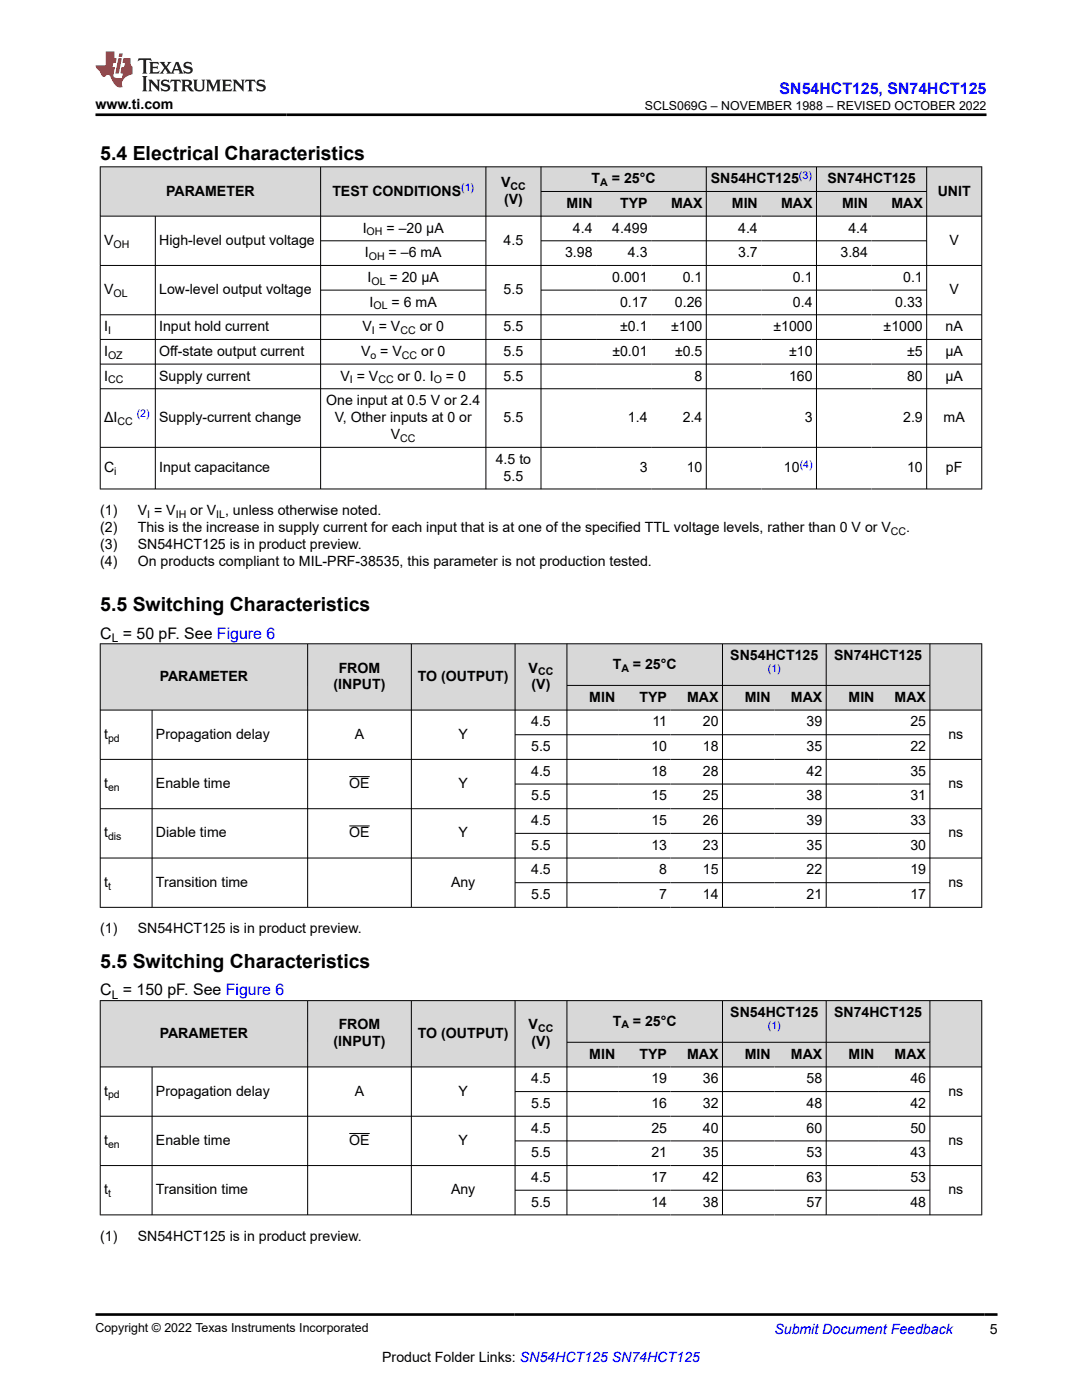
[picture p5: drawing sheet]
<svg xmlns="http://www.w3.org/2000/svg" width="216mm" height="279mm" viewBox="0 0 216 279" stroke-linecap="round" stroke-linejoin="round" font-family="sans-serif">
<g fill="#d8d8d8">
<path d="M20 33.3h175.9v4.9h-175.9z" fill-rule="evenodd"/>
<path d="M20.1 33.4h43.8v9.7h-43.8z" fill-rule="evenodd"/>
<path d="M64 33.4h32.9v9.7h-32.9z" fill-rule="evenodd"/>
<path d="M97 33.4h10.9v9.7h-10.9z" fill-rule="evenodd"/>
<path d="M108 33.4h32.9v4.8h-32.9z" fill-rule="evenodd"/>
<path d="M141 33.4h21.9v4.8h-21.9z" fill-rule="evenodd"/>
<path d="M163 33.4h21.8v4.8h-21.8z" fill-rule="evenodd"/>
<path d="M185 33.4h10.8v9.7h-10.8z" fill-rule="evenodd"/>
<path d="M108 38.3h10.9v4.8h-10.9z" fill-rule="evenodd"/>
<path d="M118.9 38.3h11v4.8h-11z" fill-rule="evenodd"/>
<path d="M129.9 38.3h11v4.8h-11z" fill-rule="evenodd"/>
<path d="M141 38.3h10.9v4.8h-10.9z" fill-rule="evenodd"/>
<path d="M151.9 38.3h11v4.8h-11z" fill-rule="evenodd"/>
<path d="M163 38.3h10.9v4.8h-10.9z" fill-rule="evenodd"/>
<path d="M173.9 38.3h10.9v4.8h-10.9z" fill-rule="evenodd"/>
</g>
<g fill="none" stroke="#000" stroke-width=".2">
<path d="M19.9 33.3h176.1M20 33.2v64.4M64 33.2v64.4M97 33.2v64.4M107.9 33.2v64.4M107.9 38.2h77.1M140.9 33.2v64.4M162.9 33.2v64.4M184.9 33.2v64.4M195.9 33.2v64.4M19.9 43.1h176.1M19.9 53h176.1"/>
<path d="M31 43.1v54.5M64 48.1h33M64 57.9h33M107.9 48.1h77.1M107.9 57.9h77.1M19.9 62.8h176.1M19.9 67.7h176.1M19.9 72.7h176.1M19.9 77.6h176.1M19.9 89.3h176.1M19.9 97.6h176.1"/>
</g>
<g fill="#d8d8d8">
<path d="M20 128.5h175.9v8.3h-175.9z" fill-rule="evenodd"/>
<path d="M20.1 128.5h41.2v13.1h-41.2z" fill-rule="evenodd"/>
<path d="M61.4 128.5h20.6v13.1h-20.6z" fill-rule="evenodd"/>
<path d="M82.1 128.5h20.6v13.1h-20.6z" fill-rule="evenodd"/>
<path d="M102.8 128.5h10.3v13.1h-10.3z" fill-rule="evenodd"/>
<path d="M113.2 128.5h30.9v8.2h-30.9z" fill-rule="evenodd"/>
<path d="M144.2 128.5h20.6v8.2h-20.6z" fill-rule="evenodd"/>
<path d="M164.9 128.5h20.6v8.2h-20.6z" fill-rule="evenodd"/>
<path d="M185.6 128.5h10.2v13.1h-10.2z" fill-rule="evenodd"/>
<path d="M113.2 136.9h10.3v4.7h-10.3z" fill-rule="evenodd"/>
<path d="M123.5 136.9h10.3v4.7h-10.3z" fill-rule="evenodd"/>
<path d="M133.8 136.9h10.3v4.7h-10.3z" fill-rule="evenodd"/>
<path d="M144.2 136.9h10.3v4.7h-10.3z" fill-rule="evenodd"/>
<path d="M154.5 136.9h10.3v4.7h-10.3z" fill-rule="evenodd"/>
<path d="M164.9 136.9h10.3v4.7h-10.3z" fill-rule="evenodd"/>
<path d="M175.2 136.9h10.3v4.7h-10.3z" fill-rule="evenodd"/>
</g>
<g fill="none" stroke="#000" stroke-width=".2">
<path d="M19.9 128.5h176.1M20 128.4v52.7M61.4 128.4v52.7M82.1 128.4v52.7M102.8 128.4v52.7M113.1 128.4v52.7M113.1 136.8h72.5M144.2 128.4v52.7M164.9 128.4v52.7M185.6 128.4v52.7M195.9 128.4v52.7M19.9 141.7h176.1"/>
<path d="M19.9 151.6h176.1M30.3 141.7v39.4M69.7 155h4.1M102.8 146.6h82.8M102.8 156.5h82.8M19.9 161.4h176.1M19.9 171.2h176.1M69.7 164.8h4.1M102.8 166.3h82.8M102.8 176.2h82.8M19.9 181.1h176.1"/>
</g>
<g fill="#d8d8d8">
<path d="M20 199.7h175.9v8.3h-175.9z" fill-rule="evenodd"/>
<path d="M20.1 199.8h41.2v13.1h-41.2z" fill-rule="evenodd"/>
<path d="M61.4 199.8h20.6v13.1h-20.6z" fill-rule="evenodd"/>
<path d="M82.1 199.8h20.6v13.1h-20.6z" fill-rule="evenodd"/>
<path d="M102.8 199.8h10.3v13.1h-10.3z" fill-rule="evenodd"/>
<path d="M113.2 199.8h30.9v8.1h-30.9z" fill-rule="evenodd"/>
<path d="M144.2 199.8h20.6v8.1h-20.6z" fill-rule="evenodd"/>
<path d="M164.9 199.8h20.6v8.1h-20.6z" fill-rule="evenodd"/>
<path d="M185.6 199.8h10.2v13.1h-10.2z" fill-rule="evenodd"/>
<path d="M113.2 208.1h10.3v4.8h-10.3z" fill-rule="evenodd"/>
<path d="M123.5 208.1h10.3v4.8h-10.3z" fill-rule="evenodd"/>
<path d="M133.8 208.1h10.3v4.8h-10.3z" fill-rule="evenodd"/>
<path d="M144.2 208.1h10.3v4.8h-10.3z" fill-rule="evenodd"/>
<path d="M154.5 208.1h10.3v4.8h-10.3z" fill-rule="evenodd"/>
<path d="M164.9 208.1h10.3v4.8h-10.3z" fill-rule="evenodd"/>
<path d="M175.2 208.1h10.3v4.8h-10.3z" fill-rule="evenodd"/>
</g>
<g fill="none" stroke="#000" stroke-width=".2">
<path d="M19.9 199.7h176.1M20 199.6v42.9M61.4 199.6v42.9M82.1 199.6v42.9M102.8 199.6v42.9M113.1 199.6v42.9M144.2 199.6v42.9M164.9 199.6v42.9M185.6 199.6v42.9M195.9 199.6v42.9M19.9 212.9h176.1M30.3 212.9v29.6"/>
<path d="M102.8 217.8h82.8M113.1 208h72.5M19.9 222.8h176.1M19.9 232.6h176.1M69.7 226.2h4.1M102.8 227.7h82.8M102.8 237.5h82.8M19.9 242.5h176.1"/>
</g>
<path d="M27.7 11.6l-.2 .6 .5-.2h.6v.1v2.2l-.2 .4h1l-.2-.4v-2.2v-.1h.5l.5 .2-.1-.6zM29.8 12.4l.2 .3v1.6l-.2 .4h1.9l.1-.6a1.08 1.08 0 0 1-1.3 .2v-.7h.6l.4 .2v-.7l-.4 .2h-.6v-.5l.2-.2a1 1 0 0 1 1 .3l-.1-.5zM31.8 12.4l1 1.1-1 1.2h.9l-.2-.2 .4-.8 .5 .8-.2 .2h1.6l-.2-.2 .1-.5h1l.1 .5-.1 .2h.9l-.2-.4-.8-1.9h-.5l-1 2.1-.8-1.1 .9-1h-.8l.2 .2-.5 .6-.3-.6 .1-.2zM35.2 12.8l.4 1h-.8zM36.8 12.5a.65 .65 0 0 0-.2 .7 .65 .65 0 0 0 .6 .5l.7 .1 .1 .3a.79 .79 0 0 1-.7 .4 .79 .79 0 0 1-.7-.5l.1 .7 .2-.1a.93 .93 0 0 0 1.1 0 .93 .93 0 0 0 .4-.9 1.46 1.46 0 0 0-1.2-.6l-.1-.3a1.09 1.09 0 0 1 1.2 .2l-.2-.6-.1 .1-.6-.2zM28.4 15.2l.2 .4v2.2l-.2 .4h1l-.2-.4v-2.2l.2-.4zM29.6 15.9l.2 .4v1.5l-.2 .4h.8l-.3-.4v-1.3l1.7 1.8v-2l.2-.4h-.8l.2 .2 .1 1.1-1.2-1.3zM32.3 16a.65 .65 0 0 0-.2 .8 .65 .65 0 0 0 .7 .4l.6 .2 .1 .2a.79 .79 0 0 1-.7 .4 .79 .79 0 0 1-.7-.5l.1 .7 .2-.1a.93 .93 0 0 0 1.1 .1 .93 .93 0 0 0 .4-1 1.46 1.46 0 0 0-1.2-.5l-.1-.4a1.09 1.09 0 0 1 1.2 .2l-.2-.6-.1 .1-.6-.1zM34.1 15.9l-.1 .6a.63 .63 0 0 1 .7-.3l.1 1.6-.3 .4h1l-.2-.4v-1.6a.66 .66 0 0 1 .8 .3l-.1-.6zM36.2 15.9l.2 .4v1.5l-.2 .4h.9l-.2-.2v-.7h.5l.1 .2a.79 .79 0 0 0 1.2 .6l-1-.9a.61 .61 0 0 0 .6-.6 .61 .61 0 0 0-.5-.7zM36.9 16.2h.2a.47 .47 0 0 1 .5 .1 .47 .47 0 0 1 .1 .5l-.2 .1-.6 .1zM38.5 15.9l.2 .2a2.27 2.27 0 0 0 .4 2 1.04 1.04 0 0 0 1.7-.7v-1.3l.2-.2h-.8l.2 .4v1.1a.6 .6 0 0 1-.6 .6 .6 .6 0 0 1-.6-.6v-1.1l.3-.4zM41.1 15.9l.2 .4v1.5l-.2 .4h.7l-.2-.4v-1.4l.9 1.9 .8-1.9v1.4l-.2 .4h1l-.3-.4v-1.5l.3-.4h-.8l-.7 1.5-.7-1.5zM44.3 15.9l.2 .4v1.5l-.2 .4h1.9l.1-.6a1.09 1.09 0 0 1-1.3 .2v-.7h.6l.4 .2v-.6l-.4 .2h-.6v-.6l.2-.1a1.01 1.01 0 0 1 1 .3l-.1-.6zM46.4 15.9l.3 .4v1.5l-.3 .4h.8l-.2-.4v-1.3l1.6 1.8v-2l.2-.4h-.7l.2 .2v1.1l-1.2-1.3zM49 15.9l-.1 .6a.63 .63 0 0 1 .8-.3v1.6l-.3 .4h1l-.2-.4v-1.6a.66 .66 0 0 1 .8 .3l-.1-.6zM51.4 16a.65 .65 0 0 0-.2 .8 .65 .65 0 0 0 .6 .4l.6 .2 .2 .2a.79 .79 0 0 1-.8 .4 .79 .79 0 0 1-.6-.5l.1 .7 .2-.1a.93 .93 0 0 0 1 .1 .93 .93 0 0 0 .5-1 1.46 1.46 0 0 0-1.3-.5l-.1-.4a1.09 1.09 0 0 1 1.3 .2l-.2-.6-.2 .1-.5-.1z" fill="#231f20"/>
<path d="M21.1 10.3v2.7h-2.1l.1 .4 .9 1a.95 .95 0 0 0 .9 .9 .59 .59 0 0 1 .6-.4 .59 .59 0 0 1 .5 .3l.4 .8a1.59 1.59 0 0 0 2.1 1.4 1.61 1.61 0 0 1 1-2.3l1-.3-.1-1.5a1.59 1.59 0 0 1-.4-1.7h-1.4l-.2 .9h.5l-.1 .9h-.5l-.2 .9v.3l.4 .1-.2 .9h-.6a.73 .73 0 0 1-1.1-.7l.3-1.5h-.5l.2-.9h.5l.2-.9h-.5v-1.3zM23.6 11.6l-.6 3.1h.7l.6-3.1zM23.8 10.7l-.1 .6h.7l.1-.6z" fill="#ed1c24"/>
<path d="M19 22.9h177.8M19 262.3h180" fill="none" stroke="#000" stroke-width=".53"/>
<g font-size="3.9">
<text x="20" y="32">5.4 Electrical Characteristics</text>
<text x="20" y="122">5.5 Switching Characteristics</text>
<text x="20" y="193.2">5.5 Switching Characteristics</text>
</g>
<text font-size="3.2" fill="#00f" x="155.6" y="18.7">SN54HCT125, SN74HCT125</text>
<g font-size="3.2">
<text x="20" y="127.4">C = 50 pF. See Figure 6</text>
<text x="20" y="198.6">C = 150 pF. See Figure 6</text>
</g>
<g font-size="2.8">
<text x="19" y="21.8">www.ti.com</text>
<text x="33.2" y="39">PARAMETER</text>
<text x="66.3" y="39">TEST CONDITIONS</text>
<text x="100" y="37.3">V</text>
<text x="100.6" y="40.7">(V)</text>
<text x="113.1" y="41.5">MIN</text>
<text x="118.1" y="36.6">T</text>
<text x="122.1" y="36.6">= 25°C</text>
<text x="123.7" y="41.5">TYP</text>
<text x="133.9" y="41.5">MAX</text>
<text x="141.8" y="36.6">SN54HCT125</text>
<text x="146" y="41.5">MIN</text>
<text x="155.9" y="41.5">MAX</text>
<text x="165.1" y="36.6">SN74HCT125</text>
<text x="168" y="41.5">MIN</text>
<text x="177.9" y="41.5">MAX</text>
<text x="187.1" y="39">UNIT</text>
<text x="72.4" y="46.4">I</text>
<text x="77.1" y="46.4">= –20 μA</text>
<text x="114.3" y="46.4">4.4</text>
<text x="122.2" y="46.4">4.499</text>
<text x="147.3" y="46.4">4.4</text>
<text x="169.3" y="46.4">4.4</text>
<text x="20.8" y="48.9">V</text>
<text x="31.8" y="48.9">High-level output voltage</text>
<text x="72.8" y="51.3">I</text>
<text x="77.5" y="51.3">= –6 mA</text>
<text x="100.5" y="48.9">4.5</text>
<text x="112.7" y="51.3">3.98</text>
<text x="125.3" y="51.3">4.3</text>
<text x="147.3" y="51.3">3.7</text>
<text x="167.7" y="51.3">3.84</text>
<text x="189.5" y="48.9">V</text>
<text x="20.8" y="58.7">V</text>
<text x="31.8" y="58.7">Low-level output voltage</text>
<text x="73.3" y="56.3">I</text>
<text x="77.7" y="56.3">= 20 μA</text>
<text x="100.5" y="58.7">5.5</text>
<text x="122.2" y="56.3">0.001</text>
<text x="136.2" y="56.3">0.1</text>
<text x="158.2" y="56.3">0.1</text>
<text x="180.2" y="56.3">0.1</text>
<text x="189.5" y="58.7">V</text>
<text x="73.8" y="61.2">I</text>
<text x="78.2" y="61.2">= 6 mA</text>
<text x="123.7" y="61.2">0.17</text>
<text x="134.7" y="61.2">0.26</text>
<text x="158.2" y="61.2">0.4</text>
<text x="178.6" y="61.2">0.33</text>
<text x="20.8" y="66.1">I</text>
<text x="20.8" y="71">I</text>
<text x="31.8" y="66.1">Input hold current</text>
<text x="31.8" y="71">Off-state output current</text>
<text x="72" y="71">V = V</text>
<text x="72.3" y="66.1">V = V</text>
<text x="83.7" y="66.1">or 0</text>
<text x="84" y="71">or 0</text>
<text x="100.5" y="66.1">5.5</text>
<text x="100.5" y="71">5.5</text>
<text x="122.2" y="71">±0.01</text>
<text x="123.8" y="66.1">±0.1</text>
<text x="133.9" y="66.1">±100</text>
<text x="134.7" y="71">±0.5</text>
<text x="154.3" y="66.1">±1000</text>
<text x="157.5" y="71">±10</text>
<text x="176.3" y="66.1">±1000</text>
<text x="181" y="71">±5</text>
<text x="188.6" y="71">μA</text>
<text x="188.7" y="66.1">nA</text>
<text x="20.8" y="75.9">I</text>
<text x="31.8" y="75.9">Supply current</text>
<text x="67.9" y="75.9">V = V</text>
<text x="79.3" y="75.9">or 0. I</text>
<text x="89" y="75.9">= 0</text>
<text x="100.5" y="75.9">5.5</text>
<text x="138.6" y="75.9">8</text>
<text x="157.4" y="75.9">160</text>
<text x="181" y="75.9">80</text>
<text x="188.6" y="75.9">μA</text>
<text x="65.1" y="80.9">One input at 0.5 V or 2.4</text>
<text x="20.8" y="84.2">ΔI</text>
<text x="31.8" y="84.2">Supply-current change</text>
<text x="66.8" y="84.2">V, Other inputs at 0 or</text>
<text x="78" y="87.6">V</text>
<text x="100.5" y="84.2">5.5</text>
<text x="125.3" y="84.2">1.4</text>
<text x="136.2" y="84.2">2.4</text>
<text x="160.6" y="84.2">3</text>
<text x="180.2" y="84.2">2.9</text>
<text x="188.3" y="84.2">mA</text>
<text x="20.8" y="94.2">C</text>
<text x="31.8" y="94.2">Input capacitance</text>
<text x="98.9" y="92.6">4.5 to</text>
<text x="100.5" y="95.9">5.5</text>
<text x="127.7" y="94.2">3</text>
<text x="137" y="94.2">10</text>
<text x="156.4" y="94.2">10</text>
<text x="181" y="94.2">10</text>
<text x="188.8" y="94.2">pF</text>
<text x="20" y="106.1">(2)</text>
<text x="20" y="102.7">(1)</text>
<text x="27.5" y="102.7">V = V</text>
<text x="27.5" y="106.1">This is the increase in supply current for each input that is at one of the specified TTL voltage levels, rather than 0 V or V</text>
<text x="38" y="102.7">or V , unless otherwise noted.</text>
<text x="180.8" y="106.1">.</text>
<text x="20" y="109.5">(3)</text>
<text x="20" y="112.9">(4)</text>
<text x="27.5" y="109.5">SN54HCT125 is in product preview.</text>
<text x="27.5" y="112.9">On products compliant to MIL-PRF-38535, this parameter is not production tested.</text>
<text x="145.7" y="131.8">SN54HCT125</text>
<text x="166.4" y="131.8">SN74HCT125</text>
<text x="31.9" y="135.9">PARAMETER</text>
<text x="66.6" y="137.6">(INPUT)</text>
<text x="67.6" y="134.2">FROM</text>
<text x="83.4" y="135.9">TO (OUTPUT)</text>
<text x="105.5" y="134.2">V</text>
<text x="106.1" y="137.6">(V)</text>
<text x="122.3" y="133.4">T</text>
<text x="126.3" y="133.4">= 25°C</text>
<text x="117.6" y="140.1">MIN</text>
<text x="127.6" y="140.1">TYP</text>
<text x="137.1" y="140.1">MAX</text>
<text x="148.6" y="140.1">MIN</text>
<text x="157.8" y="140.1">MAX</text>
<text x="169.3" y="140.1">MIN</text>
<text x="178.5" y="140.1">MAX</text>
<text x="20.8" y="147.4">t</text>
<text x="31.1" y="147.4">Propagation delay</text>
<text x="70.8" y="147.4">A</text>
<text x="91.5" y="147.4">Y</text>
<text x="106" y="145">4.5</text>
<text x="106" y="149.9">5.5</text>
<text x="130" y="149.9">10</text>
<text x="130.2" y="145">11</text>
<text x="140.3" y="145">20</text>
<text x="140.3" y="149.9">18</text>
<text x="161" y="145">39</text>
<text x="161" y="149.9">35</text>
<text x="181.6" y="145">25</text>
<text x="181.6" y="149.9">22</text>
<text x="189.2" y="147.4">ns</text>
<text x="106" y="154.8">4.5</text>
<text x="130" y="154.8">18</text>
<text x="140.3" y="154.8">28</text>
<text x="161" y="154.8">42</text>
<text x="181.6" y="154.8">35</text>
<text x="20.8" y="157.3">t</text>
<text x="31.1" y="157.3">Enable time</text>
<text x="69.7" y="157.3">OE</text>
<text x="91.5" y="157.3">Y</text>
<text x="106" y="159.7">5.5</text>
<text x="130" y="159.7">15</text>
<text x="140.3" y="159.7">25</text>
<text x="161" y="159.7">38</text>
<text x="181.6" y="159.7">31</text>
<text x="189.2" y="157.3">ns</text>
<text x="20.8" y="167.1">t</text>
<text x="31.1" y="167.1">Diable time</text>
<text x="69.7" y="167.1">OE</text>
<text x="91.5" y="167.1">Y</text>
<text x="106" y="164.7">4.5</text>
<text x="130" y="164.7">15</text>
<text x="140.3" y="164.7">26</text>
<text x="161" y="164.7">39</text>
<text x="181.6" y="164.7">33</text>
<text x="189.2" y="167.1">ns</text>
<text x="106" y="169.6">5.5</text>
<text x="130" y="169.6">13</text>
<text x="140.3" y="169.6">23</text>
<text x="161" y="169.6">35</text>
<text x="181.6" y="169.6">30</text>
<text x="20.8" y="177">t</text>
<text x="31.1" y="177">Transition time</text>
<text x="90" y="177">Any</text>
<text x="106" y="174.5">4.5</text>
<text x="106" y="179.4">5.5</text>
<text x="131.5" y="174.5">8</text>
<text x="131.5" y="179.4">7</text>
<text x="140.3" y="174.5">15</text>
<text x="140.3" y="179.4">14</text>
<text x="161" y="174.5">22</text>
<text x="161" y="179.4">21</text>
<text x="181.6" y="174.5">19</text>
<text x="181.6" y="179.4">17</text>
<text x="189.2" y="177">ns</text>
<text x="20" y="186.2">(1)</text>
<text x="27.5" y="186.2">SN54HCT125 is in product preview.</text>
<text x="145.7" y="203">SN54HCT125</text>
<text x="166.4" y="203">SN74HCT125</text>
<text x="31.9" y="207.1">PARAMETER</text>
<text x="66.6" y="208.8">(INPUT)</text>
<text x="67.6" y="205.4">FROM</text>
<text x="83.4" y="207.1">TO (OUTPUT)</text>
<text x="105.5" y="205.4">V</text>
<text x="106.1" y="208.8">(V)</text>
<text x="122.3" y="204.7">T</text>
<text x="126.3" y="204.7">= 25°C</text>
<text x="117.6" y="211.3">MIN</text>
<text x="127.6" y="211.3">TYP</text>
<text x="137.1" y="211.3">MAX</text>
<text x="148.6" y="211.3">MIN</text>
<text x="157.8" y="211.3">MAX</text>
<text x="169.3" y="211.3">MIN</text>
<text x="178.5" y="211.3">MAX</text>
<text x="20.8" y="218.7">t</text>
<text x="31.1" y="218.7">Propagation delay</text>
<text x="70.8" y="218.7">A</text>
<text x="91.5" y="218.7">Y</text>
<text x="106" y="216.2">4.5</text>
<text x="106" y="221.1">5.5</text>
<text x="130" y="216.2">19</text>
<text x="130" y="221.1">16</text>
<text x="140.3" y="216.2">36</text>
<text x="140.3" y="221.1">32</text>
<text x="161" y="216.2">58</text>
<text x="161" y="221.1">48</text>
<text x="181.6" y="216.2">46</text>
<text x="181.6" y="221.1">42</text>
<text x="189.2" y="218.7">ns</text>
<text x="106" y="226">4.5</text>
<text x="130" y="226">25</text>
<text x="140.3" y="226">40</text>
<text x="161" y="226">60</text>
<text x="181.6" y="226">50</text>
<text x="20.8" y="228.5">t</text>
<text x="31.1" y="228.5">Enable time</text>
<text x="69.7" y="228.5">OE</text>
<text x="91.5" y="228.5">Y</text>
<text x="106" y="231">5.5</text>
<text x="130" y="231">21</text>
<text x="140.3" y="231">35</text>
<text x="161" y="231">53</text>
<text x="181.6" y="231">43</text>
<text x="189.2" y="228.5">ns</text>
<text x="20.8" y="238.3">t</text>
<text x="31.1" y="238.3">Transition time</text>
<text x="90" y="238.3">Any</text>
<text x="106" y="235.9">4.5</text>
<text x="130" y="235.9">17</text>
<text x="140.3" y="235.9">42</text>
<text x="161" y="235.9">63</text>
<text x="181.6" y="235.9">53</text>
<text x="189.2" y="238.3">ns</text>
<text x="106" y="240.8">5.5</text>
<text x="130" y="240.8">14</text>
<text x="140.3" y="240.8">38</text>
<text x="161" y="240.8">57</text>
<text x="181.6" y="240.8">48</text>
<text x="20" y="247.6">(1)</text>
<text x="27.5" y="247.6">SN54HCT125 is in product preview.</text>
<text x="197.5" y="266.1">5</text>
<text x="76.3" y="271.7">Product Folder Links: SN54HCT125 SN74HCT125</text>
</g>
<text font-size="2.8" fill="#00f" x="154.5" y="266.2">Submit Document Feedback</text>
<g font-size="2.5">
<text x="128.7" y="21.9">SCLS069G – NOVEMBER 1988 – REVISED OCTOBER 2022</text>
<text x="19" y="265.9">Copyright © 2022 Texas Instruments Incorporated</text>
</g>
<g font-size="2.4">
<text x="22.3" y="128.1">L</text>
<text x="22.3" y="199.3">L</text>
</g>
<g font-size="2.1" fill="#00f">
<text x="159.4" y="35.6">(3)</text>
<text x="92" y="38.1">(1)</text>
<text x="27.3" y="83.3">(2)</text>
<text x="159.6" y="93.3">(4)</text>
<text x="153.2" y="134.2">(1)</text>
<text x="153.2" y="205.4">(1)</text>
</g>
<g font-size="2.1">
<text x="101.9" y="37.9">CC</text>
<text x="119.8" y="37.1">A</text>
<text x="73.2" y="47">OH</text>
<text x="22.6" y="49.4">OH</text>
<text x="73.6" y="51.9">OH</text>
<text x="22.6" y="59.3">OL</text>
<text x="74.1" y="56.8">OL</text>
<text x="74.5" y="61.7">OL</text>
<text x="21.6" y="66.7">I</text>
<text x="21.6" y="71.6">OZ</text>
<text x="73.9" y="71.6">o</text>
<text x="74.2" y="66.7">I</text>
<text x="79.9" y="66.7">CC</text>
<text x="80.2" y="71.6">CC</text>
<text x="21.6" y="76.5">CC</text>
<text x="69.8" y="76.5">I</text>
<text x="75.5" y="76.5">CC</text>
<text x="86.6" y="76.5">O</text>
<text x="23.4" y="84.8">CC</text>
<text x="79.9" y="88.2">CC</text>
<text x="22.8" y="94.8">i</text>
<text x="29.4" y="103.3">I</text>
<text x="35.1" y="103.3">IH</text>
<text x="43.1" y="103.3">IL</text>
<text x="177.8" y="106.7">CC</text>
<text x="107.4" y="134.8">CC</text>
<text x="124" y="134">A</text>
<text x="21.6" y="148">pd</text>
<text x="21.6" y="157.9">en</text>
<text x="21.6" y="167.7">dis</text>
<text x="21.6" y="177.5">t</text>
<text x="107.4" y="206">CC</text>
<text x="124" y="205.2">A</text>
<text x="21.6" y="219.2">pd</text>
<text x="21.6" y="229.1">en</text>
<text x="21.6" y="238.9">t</text>
</g>
</svg>
